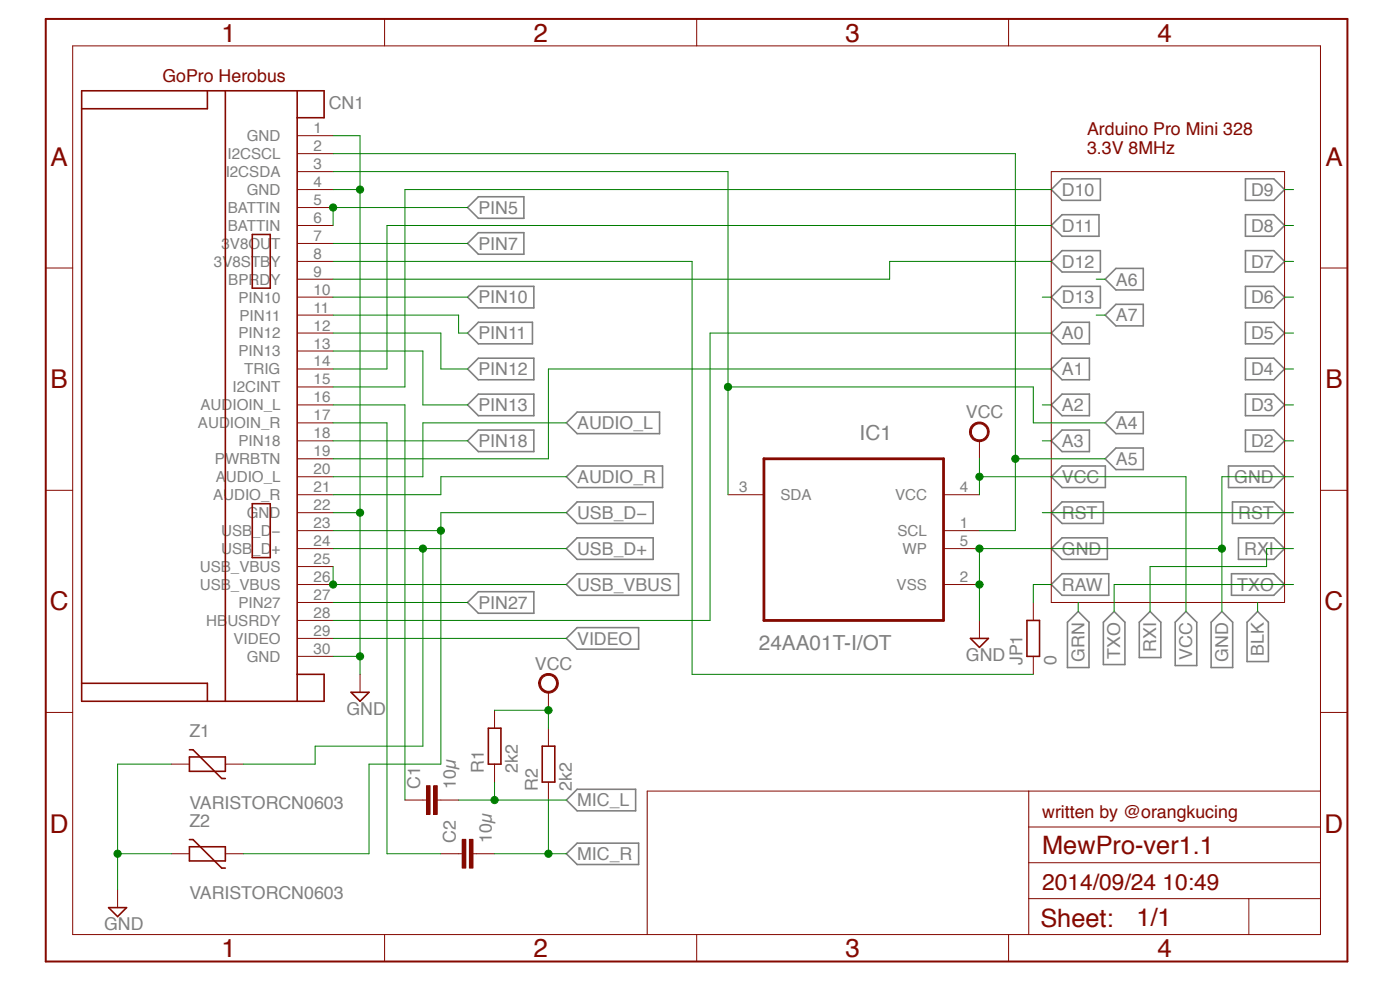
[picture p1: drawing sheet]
<svg xmlns="http://www.w3.org/2000/svg" width="297mm" height="210mm" viewBox="0 0 297 210" stroke-linecap="round" stroke-linejoin="round" font-family="sans-serif">
<g fill="none" stroke="#808080" stroke-width=".34">
<path d="M225.3 37.9h8.1v4.6h-8.1l-2.3-2.3zM264.2 37.9h6l2.3 2.3-2.3 2.3h-6zM99.2 51.6l2.3-2.2h9.6v4.5h-9.6zM101.5 41.7h9.6v4.6h-9.6l-2.3-2.3zM223 55.5l2.3-2.3h8.1v4.5h-8.1zM223 47.8l2.3-2.3h7.8v4.6h-7.8zM236.7 56.9h5.8v4.6h-5.8l-2.2-2.3zM264.2 45.5h6l2.3 2.3-2.3 2.3h-6zM264.2 53.2h6l2.3 2.3-2.3 2.2h-6zM101.5 60.7h11.8v4.6h-11.8l-2.3-2.3zM101.5 68.4h11.5v4.5h-11.5l-2.3-2.2zM101.5 76h11.8v4.6h-11.8l-2.3-2.3z"/>
<path d="M223 63l2.3-2.3h8.1v4.6h-8.1zM223 70.7l2.3-2.3h5.8v4.5h-5.8zM223 78.3l2.3-2.3h5.8v4.6h-5.8zM234.5 66.8l2.2-2.2h5.8v4.5h-5.8zM264.2 60.7h6l2.3 2.3-2.3 2.3h-6zM264.2 68.4h6l2.3 2.3-2.3 2.2h-6zM264.2 76h6l2.3 2.3-2.3 2.3h-6zM101.5 91.2h11.8v4.6h-11.8l-2.3-2.3zM101.5 83.6h11.8v4.6h-11.8l-2.3-2.3zM122.4 98.8h18.2v4.6h-18.2l-2.2-2.3zM122.4 87.4h17.5v4.6h-17.5l-2.2-2.3zM223 85.9l2.3-2.3h5.8v4.6h-5.8z"/>
<path d="M223 93.5l2.3-2.3h5.8v4.6h-5.8zM234.5 89.7l2.2-2.3h5.8v4.6h-5.8zM234.5 97.3l2.2-2.3h5.8v4.6h-5.8zM260.6 98.8h9.6l2.3 2.3-2.3 2.3h-9.6zM264.2 83.6h6l2.3 2.3-2.3 2.3h-6zM264.2 91.2h6l2.3 2.3-2.3 2.3h-6zM122.4 106.5h16.2v4.5h-16.2l-2.2-2.2zM122.4 114.1h16.2v4.6h-16.2l-2.2-2.3zM223 108.8l2.3-2.3h8.8v4.5h-8.8zM223 116.4l2.3-2.3h9.6v4.6h-9.6zM223 101.1l2.3-2.3h9.2v4.6h-9.2zM261.5 106.5h8.7l2.3 2.3-2.3 2.2h-8.7z"/>
<path d="M262.7 114.1h7.5l2.3 2.3-2.3 2.3h-7.5zM99.2 127.8l2.3-2.3h11.8v4.6h-11.8zM120.2 124l2.2-2.3h21.5v4.6h-21.5zM122.4 133.1h13.1v4.6h-13.1l-2.2-2.3zM223 124l2.3-2.3h9.9v4.6h-9.9zM226.5 132l2.2-2.3 2.3 2.3v9.6h-4.5zM236.4 129.7l2.2 2.3v9h-4.5v-9zM244 129.7l2.3 2.3v7.5h-4.6v-7.5zM251.6 129.7l2.3 2.3v9.2h-4.6v-9.2zM259.2 129.7l2.3 2.3v9.6h-4.6v-9.6zM261.2 121.7h9l2.3 2.3-2.3 2.3h-9zM266.8 129.7l2.3 2.3v8.3h-4.5v-8.3z"/>
<path d="M120.2 169.7l2.2-2.3h12.4v4.6h-12.4zM120.2 181.1l2.2-2.2h13.1v4.5h-13.1z"/>
</g>
<g fill="none" stroke="#850900" stroke-width=".21">
<path d="M15.4 9.7h264.7v188.5h-264.7zM81.6 4v5.7M147.8 4v5.7M214 4v5.7M223 36.4h49.5v91.4h-49.5zM9.7 56.9h5.7M280.1 56.9h5.7M9.7 104h5.7M154.4 104.9h7.7M200.2 104.9h7.6M200.2 112.6h7.6M200.2 116.4h7.6"/>
<path d="M280.1 104h5.7M200.2 124h7.6M207.8 131.6v3.8M9.7 151.1h5.7M76.4 143v3.9M280.1 151.1h5.7M218.2 167.8v30.4M218.2 175.4h61.9M280.1 167.8h-142.8v30.4M81.6 198.2v5.8M147.8 198.2v5.8M214 198.2v5.8"/>
<path d="M218.2 190.6h61.9M218.2 183h61.9M264.9 190.6v7.6"/>
</g>
<path d="M9.7 4h276.1v200h-276.1z" fill="none" stroke="#850900" stroke-width=".42"/>
<path d="M205.9 135.4h3.8l-1.9 1.9zM74.5 146.9h3.8l-1.9 1.9z" fill="none" stroke="#850900" stroke-width=".34"/>
<path d="M162.1 97.3h38.1v34.3h-38.1z" fill="none" stroke="#850900" stroke-width=".59"/>
<path d="M206.4 90a2.09 2.09 0 0 1 3.2 .7 2.09 2.09 0 0 1-1.4 2.9 2.09 2.09 0 0 1-2.5-2h.3a1.72 1.72 0 0 1 2.4-1.6 1.72 1.72 0 0 1 .5 2.8 1.72 1.72 0 0 1-2.8-.7l-.1-.5h-.3v-.6z" fill-rule="evenodd" fill="#850900"/>
<path d="M206.4 90a2.09 2.09 0 0 1 3.2 .7 2.09 2.09 0 0 1-1.4 3 2.09 2.09 0 0 1-2.5-2.1h.3a1.72 1.72 0 0 1 2.5-1.6 1.72 1.72 0 0 1 .4 2.9 1.72 1.72 0 0 1-2.8-.8l-.1-.5h-.3l.1-.6zM207.8 93.5v3.8" fill="none" stroke="#850900" stroke-width=".21"/>
<path d="M115 143.3a2.1 2.1 0 0 1 3.2 .6 2.1 2.1 0 0 1-1.3 3 2.1 2.1 0 0 1-2.6-2h.3a1.7 1.7 0 0 1 2.4-1.6 1.7 1.7 0 0 1 .5 2.8 1.7 1.7 0 0 1-2.8-.7l-.1-.5h-.3v-.6z" fill-rule="evenodd" fill="#850900"/>
<path d="M104.9 150.7v3.8M115 143.3a2.1 2.1 0 0 1 3.2 .6 2.1 2.1 0 0 1-1.3 3.1 2.1 2.1 0 0 1-2.6-2.1h.3a1.7 1.7 0 0 1 2.4-1.6 1.7 1.7 0 0 1 .5 2.8 1.7 1.7 0 0 1-2.8-.7l-.1-.5h-.3l.1-.5zM116.3 146.9v3.8M116.3 154.5v3.8M89.7 169.7h.8M92.8 169.7h.7M104.9 162.1v3.8M116.3 165.9v3.8" fill="none" stroke="#850900" stroke-width=".21"/>
<path d="M103.6 154.5h2.7v7.6h-2.7zM115 158.3h2.7v7.6h-2.7z" fill="none" stroke="#850900" stroke-width=".34"/>
<path d="M92 166.7h.8v6h-.8z" fill="#850900"/>
<path d="M92 166.7h.8v6.1h-.8z" fill="none" stroke="#850900" stroke-width=".21"/>
<path d="M90.5 166.7h.7v6h-.7z" fill="#850900"/>
<path d="M85.9 169.7h3.8M90.5 166.7h.7v6.1h-.7zM93.5 169.7h3.8M97.3 181.1h.8M100.3 181.1h.8" fill="none" stroke="#850900" stroke-width=".21"/>
<path d="M99.6 178h.7v6.1h-.7z" fill="#850900"/>
<path d="M99.6 178.1h.7v6h-.7z" fill="none" stroke="#850900" stroke-width=".21"/>
<path d="M98 178h.8v6.1h-.8z" fill="#850900"/>
<g fill="none" stroke="#850900" stroke-width=".21">
<path d="M63 36.4h7.7M63 32.6h7.7M63 28.8h7.7M63 59.2h7.7M63 55.5h7.7M63 51.6h7.7M63 47.8h7.7M63 44h7.7M63 40.2h7.7M63 78.3h7.7M63 74.5h7.7M63 70.7h7.7"/>
<path d="M63 66.8h7.7M63 63h7.7M63 97.3h7.7M63 93.5h7.7M63 89.7h7.7M63 85.9h7.7M63 82.1h7.7M63 116.4h7.7M63 112.6h7.7M63 108.8h7.7M63 104.9h7.7M63 101.1h7.7"/>
<path d="M63 139.2h7.7M63 135.4h7.7M63 131.6h7.7M63 127.8h7.7M63 124h7.7M63 120.2h7.7M219.2 127.8v3.8M219.2 139.2v3.8M36.4 162.1h3.8M47.8 162.1h3.8M98.1 178.1h.7v6h-.7zM24.9 188.7v3.8"/>
<path d="M36.4 181.1h3.8M47.8 181.1h3.8M93.5 181.1h3.8M101.1 181.1h3.8"/>
</g>
<g fill="none" stroke="#850900" stroke-width=".34">
<path d="M44 19.3v3.8h-26.7M47.8 19.3v129.5M63 19.3v129.5M63 25h5.8v-5.7h-51.5v129.5h51.5v-5.8h-5.8M53.5 49.7h3.8v11.4h-3.8zM53.5 106.8h3.8v11.5h-3.8zM217.9 131.6h2.6v7.6h-2.6zM17.3 144.9h26.7v3.9M40.2 159h.7l6.1 6.1h.8M40.2 160.6h7.6v3h-7.6zM40.2 179.6h7.6v3h-7.6zM40.2 178.1h.7l6.1 6h.8"/>
<path d="M23 192.5h3.8l-1.9 1.9z"/>
</g>
<path d="M223 40.2h-137.1v41.9h-15.2M223 47.8h-140.9v30.5h-11.4M223 55.5h-34.3v3.7h-118M221.1 63h1.9M223 78.3h-106.7v19h-45.6M223 70.7h-72.4v60.9h-79.9M221.1 85.9h1.9M221.1 93.5h1.9" fill="none" stroke="#007d00" stroke-width=".21"/>
<circle cx="116.3" cy="150.7" r=".76" fill="#007d00"/>
<g fill="none" stroke="#007d00" stroke-width=".21">
<path d="M207.8 97.3v7.6M207.8 101.1h43.8v28.6M104.9 150.7h11.4v3.8"/>
<circle cx="116.3" cy="150.7" r=".76"/>
</g>
<circle cx="207.8" cy="101.1" r=".76" fill="#007d00"/>
<g fill="none" stroke="#007d00" stroke-width=".21">
<path d="M70.7 36.4h83.7v68.5M70.7 55.5h76.1v87.5h72.4M232.5 59.2h2M232.5 66.8h2M154.4 82.1h64.8v7.6h15.3M221.1 108.8h53.3"/>
<circle cx="207.8" cy="101.1" r=".76"/>
</g>
<circle cx="154.4" cy="82.1" r=".76" fill="#007d00"/>
<g fill="none" stroke="#007d00" stroke-width=".21">
<path d="M70.7 32.6h144.7v80h-7.6M215.4 97.3h19.1"/>
<circle cx="154.4" cy="82.1" r=".76"/>
</g>
<circle cx="215.4" cy="97.3" r=".76" fill="#007d00"/>
<g fill="none" stroke="#007d00" stroke-width=".21">
<path d="M70.7 28.8h5.7v114.2M70.7 108.8h5.7"/>
<circle cx="215.4" cy="97.3" r=".76"/>
</g>
<circle cx="76.4" cy="108.7" r=".76" fill="#007d00"/>
<g fill="none" stroke="#007d00" stroke-width=".21">
<path d="M70.7 139.2h5.7"/>
<circle cx="76.4" cy="108.8" r=".76"/>
</g>
<circle cx="76.4" cy="139.2" r=".76" fill="#007d00"/>
<g fill="none" stroke="#007d00" stroke-width=".21">
<path d="M70.7 40.2h5.7"/>
<circle cx="76.4" cy="139.2" r=".76"/>
</g>
<circle cx="76.4" cy="40.2" r=".76" fill="#007d00"/>
<g fill="none" stroke="#007d00" stroke-width=".21">
<path d="M207.8 116.4h51.4M274.4 101.1h-15.2v28.6M207.8 124v7.6"/>
<circle cx="76.4" cy="40.2" r=".76"/>
</g>
<circle cx="259.2" cy="116.4" r=".76" fill="#007d00"/>
<g fill="none" stroke="#007d00" stroke-width=".21">
<path d="M207.8 116.4v7.6"/>
<circle cx="259.2" cy="116.4" r=".76"/>
</g>
<circle cx="207.8" cy="124" r=".76" fill="#007d00"/>
<circle cx="207.8" cy="124" r=".76" fill="none" stroke="#007d00" stroke-width=".21"/>
<circle cx="207.8" cy="116.4" r=".76" fill="#007d00"/>
<g fill="none" stroke="#007d00" stroke-width=".21">
<path d="M36.4 162.1h-11.5v26.6M24.9 181.1h11.5"/>
<circle cx="207.8" cy="116.4" r=".76"/>
</g>
<circle cx="24.9" cy="181.1" r=".76" fill="#007d00"/>
<g fill="none" stroke="#007d00" stroke-width=".21">
<path d="M70.7 85.9h15.2v83.8M70.7 89.7h11.4v91.4h11.4M97.3 169.7h22.9M104.9 165.9v3.8"/>
<circle cx="24.9" cy="181.1" r=".76"/>
</g>
<circle cx="104.9" cy="169.7" r=".76" fill="#007d00"/>
<g fill="none" stroke="#007d00" stroke-width=".21">
<path d="M116.3 169.7v11.4M104.9 181.1h15.3"/>
<circle cx="104.9" cy="169.7" r=".76"/>
</g>
<circle cx="116.3" cy="181.1" r=".76" fill="#007d00"/>
<g fill="none" stroke="#007d00" stroke-width=".21">
<path d="M70.7 116.4h49.5M89.7 116.4v41.9M70.7 135.4h49.5"/>
<circle cx="116.3" cy="181.1" r=".76"/>
</g>
<circle cx="89.7" cy="116.4" r=".76" fill="#007d00"/>
<g fill="none" stroke="#007d00" stroke-width=".21">
<path d="M70.7 112.6h22.8M120.2 108.8h-26.7v53.3M89.7 158.3h-22.8v3.8h-15.3"/>
<circle cx="89.7" cy="116.4" r=".76"/>
</g>
<circle cx="93.5" cy="112.6" r=".76" fill="#007d00"/>
<g fill="none" stroke="#007d00" stroke-width=".21">
<path d="M99.2 44h-28.5v3.8M93.5 162.1h-15.2v19h-26.7"/>
<circle cx="93.5" cy="112.6" r=".76"/>
</g>
<circle cx="70.7" cy="44" r=".76" fill="#007d00"/>
<g fill="none" stroke="#007d00" stroke-width=".21">
<path d="M70.7 51.6h28.5M70.7 63h28.5M70.7 66.8h26.6v3.9h1.9M70.7 70.7h22.8v7.6h5.7M70.7 74.5h19v11.4h9.5M120.2 89.7h-30.5v11.4h-19M120.2 101.1h-26.7v3.8h-22.8M70.7 120.2v3.8h49.5"/>
<circle cx="70.7" cy="44" r=".76"/>
</g>
<circle cx="70.7" cy="124" r=".76" fill="#007d00"/>
<g fill="none" stroke="#007d00" stroke-width=".21">
<path d="M272.5 40.2h1.9M272.5 47.8h1.9M272.5 55.5h1.9M272.5 63h1.9M272.5 70.7h1.9M272.5 78.3h1.9M70.7 93.5h28.5M272.5 93.5h1.9M272.5 85.9h1.9M274.4 116.4h-5.7v3.8h-24.7v9.5M70.7 127.8h28.5M223 124h-3.8v3.8"/>
<path d="M228.7 127.8v1.9M266.8 127.8v1.9M274.4 124h-38v5.7"/>
<circle cx="70.7" cy="124" r=".76"/>
</g>
<g font-size="5.5" fill="#850900">
<text x="47" y="8.8">1</text>
<text x="113.2" y="8.8">2</text>
<text x="179.3" y="8.8">3</text>
<text x="245.5" y="8.8">4</text>
<text x="10.7" y="35.2">A</text>
<text x="281.2" y="35.2">A</text>
<text x="10.7" y="82.4">B</text>
<text x="281.2" y="82.4">B</text>
<text x="10.6" y="129.5">C</text>
<text x="281" y="129.5">C</text>
<text x="10.6" y="176.6">D</text>
<text x="281" y="176.6">D</text>
<text x="47" y="203.1">1</text>
<text x="113.2" y="203.1">2</text>
<text x="179.3" y="203.1">3</text>
<text x="245.5" y="203.1">4</text>
</g>
<g font-size="5.4" fill="#850900">
<text x="221.1" y="181.1">MewPro-ver1.1</text>
<text x="220.7" y="196.5">Sheet:</text>
<text x="241.1" y="196.3">1/1</text>
</g>
<text font-size="4.8" fill="#850900" x="221.1" y="188.7">2014/09/24 10:49</text>
<g font-size="4.4" fill="#808080">
<text x="182.4" y="93.4">IC1</text>
<text x="161" y="138">24AA01T-I/OT</text>
</g>
<g font-size="3.8" fill="#850900">
<text x="34.5" y="17.3">GoPro Herobus</text>
<text x="230.6" y="28.6">Arduino Pro Mini 328</text>
<text x="230.6" y="32.6">3.3V 8MHz</text>
<text x="221.1" y="173.5">written by @orangkucing</text>
</g>
<g font-size="3.8" fill="#808080">
<text x="69.7" y="23">CN1</text>
<text x="225.3" y="41.5">D10</text>
<text x="265.4" y="41.5">D9</text>
<text x="101.5" y="45.3">PIN5</text>
<text x="101.5" y="52.9">PIN7</text>
<text x="225.3" y="49.1">D11</text>
<text x="265.4" y="49.1">D8</text>
<text x="225.3" y="56.8">D12</text>
<text x="265.4" y="56.8">D7</text>
<text x="101.5" y="64.4">PIN10</text>
<text x="225.3" y="64.4">D13</text>
<text x="236.7" y="60.6">A6</text>
<text x="265.4" y="64.4">D6</text>
<text x="101.5" y="72">PIN11</text>
<text x="225.3" y="72">A0</text>
<text x="236.7" y="68.2">A7</text>
<text x="265.4" y="72">D5</text>
<text x="101.5" y="79.6">PIN12</text>
<text x="225.3" y="79.6">A1</text>
<text x="265.4" y="79.6">D4</text>
<text x="101.5" y="87.2">PIN13</text>
<text x="204.9" y="88.7">VCC</text>
<text x="225.3" y="87.2">A2</text>
<text x="265.4" y="87.2">D3</text>
<text x="101.5" y="94.8">PIN18</text>
<text x="122.4" y="91">AUDIO_L</text>
<text x="225.3" y="94.8">A3</text>
<text x="236.7" y="91">A4</text>
<text x="265.4" y="94.8">D2</text>
<text x="236.7" y="98.7">A5</text>
<text x="122.4" y="102.5">AUDIO_R</text>
<text x="225.3" y="102.5">VCC</text>
<text x="261.9" y="102.5">GND</text>
<text x="122.4" y="110.1">USB_D−</text>
<text x="225.3" y="110.1">RST</text>
<text x="262.7" y="110.1">RST</text>
<text x="122.4" y="117.7">USB_D+</text>
<text x="225.3" y="117.7">GND</text>
<text x="264" y="117.7">RXI</text>
<text x="122.4" y="125.3">USB_VBUS</text>
<text x="225.3" y="125.3">RAW</text>
<text x="262.5" y="125.3">TXO</text>
<text x="101.5" y="129.1">PIN27</text>
<text x="122.4" y="136.7">VIDEO</text>
<text x="113.5" y="142.1">VCC</text>
<text x="204.9" y="140.2">GND</text>
<text x="216.9" y="141.1" transform="rotate(-90 216.9 141.1)">JP1</text>
<text x="224.1" y="141.1" transform="rotate(-90 224.1 141.1)">0</text>
<text x="230" y="140.4" transform="rotate(-90 230 140.4)">GRN</text>
<text x="237.7" y="139.7" transform="rotate(-90 237.7 139.7)">TXO</text>
<text x="245.3" y="138.2" transform="rotate(-90 245.3 138.2)">RXI</text>
<text x="252.9" y="139.9" transform="rotate(-90 252.9 139.9)">VCC</text>
<text x="260.5" y="140.4" transform="rotate(-90 260.5 140.4)">GND</text>
<text x="268.1" y="139.1" transform="rotate(-90 268.1 139.1)">BLK</text>
<text x="73.5" y="151.6">GND</text>
<text x="40.2" y="156.4">Z1</text>
<text x="89.1" y="167.4" transform="rotate(-90 89.1 167.4)">C1</text>
<text x="96.7" y="167.4" transform="rotate(-90 96.7 167.4)">10µ</text>
<text x="102.7" y="164" transform="rotate(-90 102.7 164)">R1</text>
<text x="109.9" y="164" transform="rotate(-90 109.9 164)">2k2</text>
<text x="114.1" y="167.8" transform="rotate(-90 114.1 167.8)">R2</text>
<text x="121.3" y="167.8" transform="rotate(-90 121.3 167.8)">2k2</text>
<text x="40.2" y="171.6">VARISTORCN0603</text>
<text x="122.4" y="171">MIC_L</text>
<text x="40.2" y="175.4">Z2</text>
<text x="96.7" y="178.8" transform="rotate(-90 96.7 178.8)">C2</text>
<text x="104.3" y="178.8" transform="rotate(-90 104.3 178.8)">10µ</text>
<text x="122.4" y="182.4">MIC_R</text>
<text x="40.2" y="190.6">VARISTORCN0603</text>
<text x="22.1" y="197.3">GND</text>
</g>
<g font-size="3.2" fill="#808080">
<text x="52.4" y="29.9">GND</text>
<text x="66.5" y="28.2">1</text>
<text x="48.3" y="33.7">I2CSCL</text>
<text x="66.5" y="35.8">3</text>
<text x="66.5" y="32">2</text>
<text x="47.9" y="37.5">I2CSDA</text>
<text x="52.4" y="41.3">GND</text>
<text x="66.5" y="39.7">4</text>
<text x="48.3" y="45.1">BATTIN</text>
<text x="66.5" y="47.3">6</text>
<text x="66.5" y="43.5">5</text>
<text x="47" y="52.8">3V8OUT</text>
<text x="48.3" y="48.9">BATTIN</text>
<text x="66.5" y="51.1">7</text>
<text x="45.4" y="56.6">3V8STBY</text>
<text x="66.5" y="58.7">9</text>
<text x="66.5" y="54.9">8</text>
<text x="48.4" y="60.4">BPRDY</text>
<text x="50.6" y="64.2">PIN10</text>
<text x="66.5" y="62.5">10</text>
<text x="50.6" y="71.8">PIN12</text>
<text x="50.8" y="68">PIN11</text>
<text x="66.5" y="70.1">12</text>
<text x="66.5" y="66.3">11</text>
<text x="50.6" y="75.6">PIN13</text>
<text x="66.5" y="77.7">14</text>
<text x="66.5" y="73.9">13</text>
<text x="49.3" y="83.2">I2CINT</text>
<text x="51.8" y="79.4">TRIG</text>
<text x="66.5" y="81.5">15</text>
<text x="42.5" y="87">AUDIOIN_L</text>
<text x="66.5" y="89.2">17</text>
<text x="66.5" y="85.4">16</text>
<text x="42" y="90.8">AUDIOIN_R</text>
<text x="50.6" y="94.7">PIN18</text>
<text x="66.5" y="93">18</text>
<text x="45.6" y="98.5">PWRBTN</text>
<text x="66.5" y="100.6">20</text>
<text x="66.5" y="96.8">19</text>
<text x="45.2" y="106.1">AUDIO_R</text>
<text x="45.8" y="102.3">AUDIO_L</text>
<text x="66.5" y="104.4">21</text>
<text x="156.8" y="104.4">3</text>
<text x="165.6" y="106.1">SDA</text>
<text x="189.9" y="106.1">VCC</text>
<text x="203.7" y="104.4">4</text>
<text x="46.9" y="113.7">USB_D</text>
<text x="52.4" y="109.9">GND</text>
<text x="57.6" y="113.7">−</text>
<text x="66.5" y="112">23</text>
<text x="66.5" y="108.2">22</text>
<text x="190.4" y="113.7">SCL</text>
<text x="203.7" y="112">1</text>
<text x="46.9" y="117.5">USB_D+</text>
<text x="66.5" y="119.6">25</text>
<text x="66.5" y="115.8">24</text>
<text x="191.5" y="117.5">WP</text>
<text x="203.7" y="115.8">5</text>
<text x="42.4" y="125.1">USB_VBUS</text>
<text x="42.4" y="121.3">USB_VBUS</text>
<text x="66.5" y="123.4">26</text>
<text x="190.2" y="125.1">VSS</text>
<text x="203.7" y="123.4">2</text>
<text x="50.6" y="128.9">PIN27</text>
<text x="66.5" y="131.1">28</text>
<text x="66.5" y="127.3">27</text>
<text x="43.8" y="132.7">HBUSRDY</text>
<text x="49.5" y="136.5">VIDEO</text>
<text x="66.5" y="134.9">29</text>
<text x="52.4" y="140.4">GND</text>
<text x="66.5" y="138.7">30</text>
</g>
</svg>
